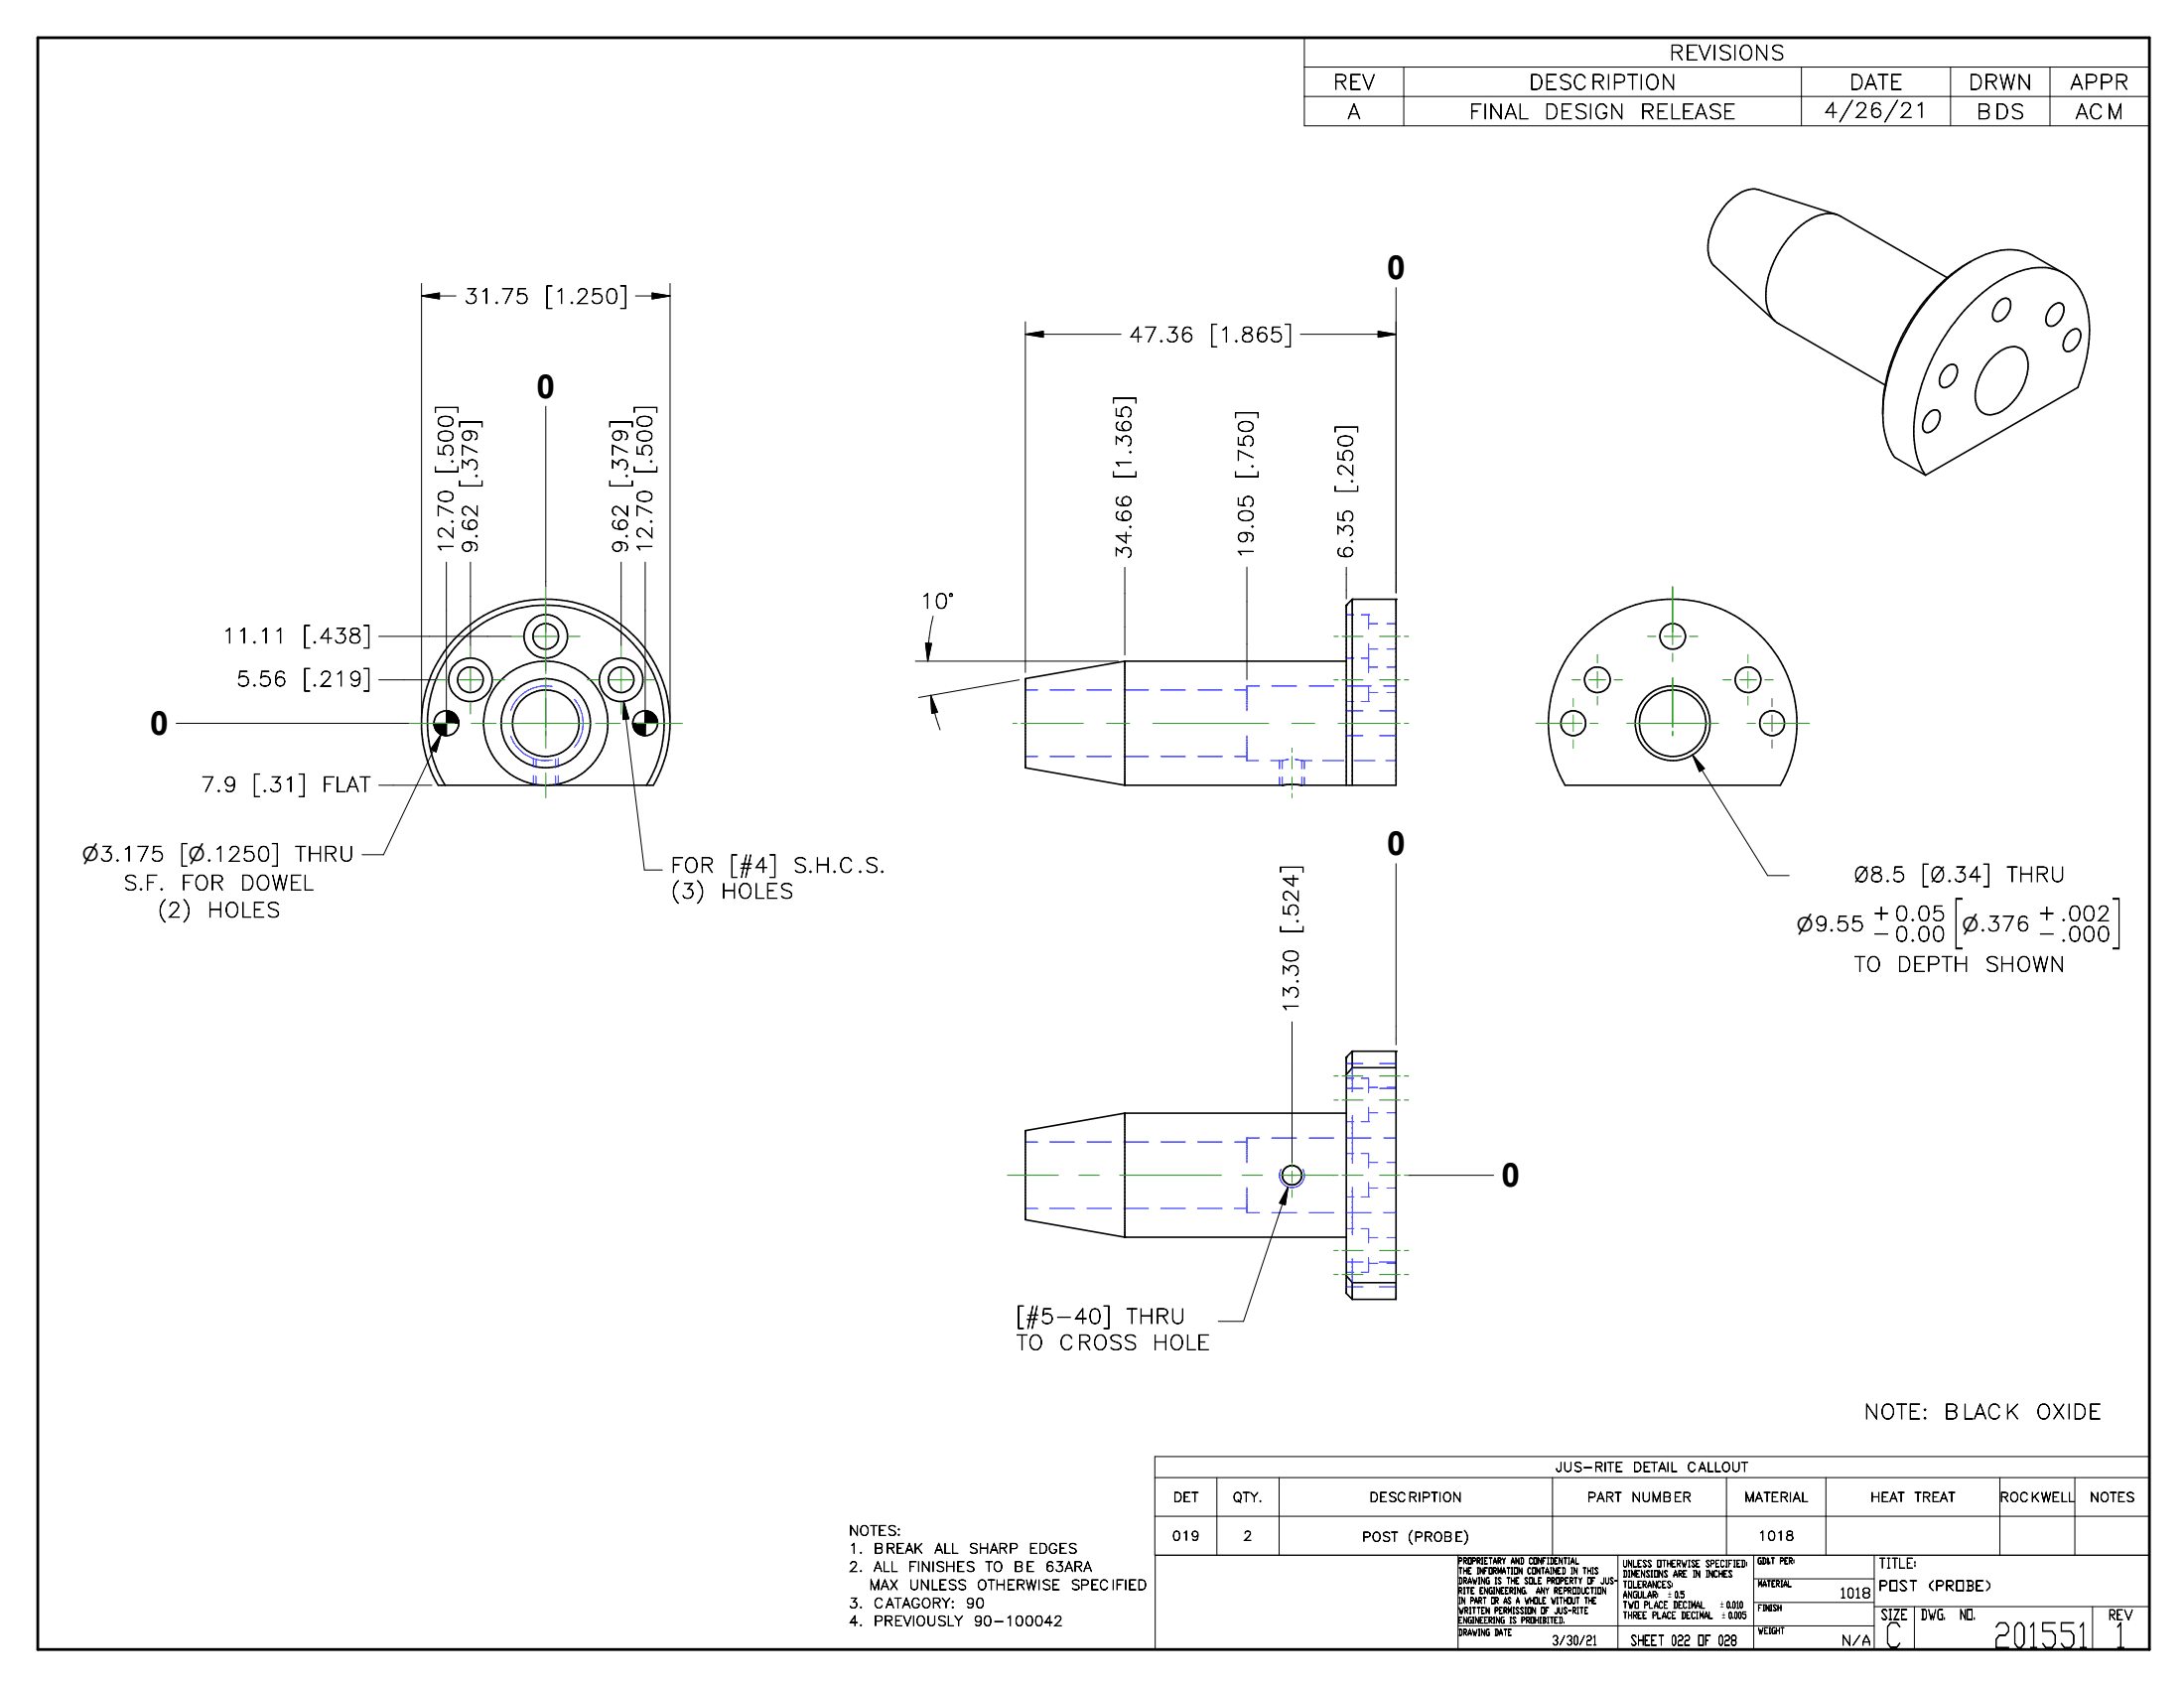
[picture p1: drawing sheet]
<svg xmlns="http://www.w3.org/2000/svg" width="279mm" height="216mm" viewBox="0 0 279 216" stroke-linecap="round" stroke-linejoin="round" font-family="sans-serif">
<g fill="none" stroke="#000" stroke-width=".2">
<path d="M235 27.4l14.1 8.1M235 27.4a5 5 0 0 0-4.3 1.2 12.5 12.5 0 0 0-4.8 9.5 3.8 3.8 0 0 0 1.7 3.3l13.6 7.9M235 27.4l-10-3.1a3.8 3.8 0 0 0-3.3 1 8.9 8.9 0 0 0-3.2 6.8 3 3 0 0 0 .8 1.9l7.8 7.1M252.1 33.5a24.8 24.8 0 0 0-10.6 14.6 19.5 19.5 0 0 0-.6 4.8M252.1 33.5a8.9 8.9 0 0 1 6.8-1.3l1.2 .5 3.9 2.3M252.1 33.5a22.9 22.9 0 0 0-9.5 11 20.5 20.5 0 0 0-1.7 8.4M255.5 38.7a1.11 1.11 0 0 1 1.5-.4 1.74 1.74 0 0 1-.4 2.2 1.1 1.1 0 0 1-1.4 .5 1.6 1.6 0 0 1 .1-1.9zM262.3 39.4a1.23 1.23 0 0 1 1.5-.6 1.64 1.64 0 0 1-.2 2.1 1.29 1.29 0 0 1-1.6 .7 1.1 1.1 0 0 1-.2-1.2zM264 35a6.8 6.8 0 0 1 3.1 5.1 18.3 18.3 0 0 1-1.3 9.5l-19.5 11.2M264 35a6.4 6.4 0 0 0-5.5-.3 17.7 17.7 0 0 0-8.5 6.6 24.5 24.5 0 0 0-5.2 13.3 10 10 0 0 0 1.5 6.2M240.9 52.9a9.9 9.9 0 0 0 1.5 5.6l3.9 2.3M246.8 52.7a.75 .75 0 0 1 .9-.3 .75 .75 0 0 1 .5 .8 2.07 2.07 0 0 1-1.8 2.1 1.2 1.2 0 0 1-.2-1.7z"/>
<path d="M248.8 47.1a.98 .98 0 0 1 1.5-.2 2.13 2.13 0 0 1-1.6 2.7 .99 .99 0 0 1-.5-1.5zM254.6 46.1a4.1 4.1 0 0 1 3.3-1.7 2.04 2.04 0 0 1 1.6 2.2 7.3 7.3 0 0 1-3.9 6.2 1.92 1.92 0 0 1-2.9-1.6 7.1 7.1 0 0 1 1.9-5.1zM264.7 42.5a.84 .84 0 0 1 1.4-.1 2.11 2.11 0 0 1-1.6 2.6 .81 .81 0 0 1-.5-1.2l.2-.6zM172.2 77.4h.1M172.2 77.4v23M173 76.6h.1M173 76.6v23.8M173 76.6l-.8 .8M173 76.6h5.6M178.6 76.6h.1M178.6 76.6v23.8h-12.1l-1-.1-1.4 .1M58.1 81.8a15.9 15.9 0 0 1 21.1-2.1 15.9 15.9 0 0 1 4.4 20.7h-27.5a15.8 15.8 0 0 1 2-18.6z"/>
<path d="M143.9 84.6h28.3M143.9 84.6l-12.7 2.2v11.4l12.7 2.2M143.9 84.6v15.8M202.3 81.8a15.9 15.9 0 0 1 21.1-2.1 15.9 15.9 0 0 1 4.4 20.7h-27.6a15.9 15.9 0 0 1 2.1-18.6zM57 100.4a15.1 15.1 0 0 1 12.8-23 15.1 15.1 0 0 1 12.9 23M143.9 100.4h20.2M164 100.4h.1M172.2 135.2h.1M172.2 135.2v30.2l.8 .8M173 134.5h.1M173 134.5v2.1M173 136.6h5.6"/>
<path d="M173 136.6l-.8 .9M173 134.5l-.8 .7M173 134.5h5.6M178.6 134.5h.1M178.6 134.5v31.7h-5.6M131.2 156l12.7 2.2M143.9 158.2h.1M143.9 142.4l-12.7 2.2v11.4M143.9 142.4v15.8M143.9 142.4h28.3M143.9 158.2h28.3M172.2 163.2l.8 .9"/>
<path d="M173 164.1v2.1M173 164.1h5.6"/>
<circle cx="57.1" cy="92.5" r="1.59"/>
<circle cx="60.2" cy="86.9" r="2.79"/>
<circle cx="60.2" cy="87" r="1.63"/>
<circle cx="69.8" cy="92.5" r="7.9"/>
<circle cx="69.8" cy="92.5" r="5.7"/>
<circle cx="69.8" cy="81.4" r="1.63"/>
<circle cx="69.8" cy="81.4" r="2.78"/>
<circle cx="69.8" cy="92.5" r="4.3"/>
<circle cx="79.4" cy="87" r="2.78"/>
<circle cx="79.5" cy="86.9" r="1.63"/>
<circle cx="82.5" cy="92.5" r="1.59"/>
<circle cx="201.3" cy="92.5" r="1.59"/>
<circle cx="204.4" cy="87" r="1.63"/>
<circle cx="214" cy="92.5" r="4.8"/>
<circle cx="214" cy="92.5" r="4.3"/>
<circle cx="214" cy="81.4" r="1.62"/>
<circle cx="223.6" cy="86.9" r="1.63"/>
<circle cx="226.7" cy="92.5" r="1.59"/>
<circle cx="165.3" cy="150.3" r="1.24"/>
</g>
<g fill="none" stroke="#00f" stroke-width=".13">
<path d="M172.2 78.6h1M174.1 78.6h1M175.1 78.6h.1M175.1 78.6v1.9M175.1 79.8h1.2M177.4 79.8h1.2M65.3 94.1a4.9 4.9 0 0 0 2.9 2.9M68.2 97l1.1 .3 1.3-.1M68.2 97v1.1M68.2 99.2v1.1M68.6 97.1v1.1M68.6 99.3v1"/>
<path d="M70.6 87.8a4.7 4.7 0 0 0-5.3 3.1M71.1 97.1v1.1M71.1 99.3v1M71.4 97v1.1M71.4 99.2v1.1M73.5 89.4a4.7 4.7 0 0 1 0 6.2M131.2 88.2h1.6M131.2 96.8h1.6M134.3 88.2h3.2M134.3 96.8h3.2M139 88.2h3.2M139 96.8h3.2"/>
<path d="M143.8 88.2h3.1M143.8 96.8h3.1M148.5 88.2h3.2M148.5 96.8h3.2M153.2 88.2h3.2M153.2 96.8h3.2M157.9 88.2h1.6M157.9 96.8h1.6M159.5 87.7h.1M159.5 87.7v3.2M159.5 94.1v3.2h1.5M159.5 87.7h1.6"/>
<path d="M162.5 97.3h1.5v1M162.7 87.7h3.2M163.7 97.3v1M163.7 99.4v1M164 99.4v1M164.9 97.1l-.9 .2M165.7 97.1l.8 .2M166.5 97.3h.1M166.5 97.3v1M166.5 99.4v1M166.5 97.3h1.4M166.9 97.3v1"/>
<path d="M166.9 99.4v1M167.5 87.7h3.2M169.2 97.3h2.7M172.2 84.2h1M172.2 89.7h1M172.2 87.7h3.2M172.2 90.9h2.2M172.2 94.1h2.2M173.2 97.3h2.7M174.1 84.2h1M174.1 89.7h1M175.1 89.7h.1"/>
<path d="M175.1 82.3v3.7M175.1 87.9v1.8M175.1 85.3h1.2M175.1 88.6h1.2M175.1 83h1.2M176.5 90.9h2.1M176.5 94.1h2.1M177 87.7h1.6M177.3 97.3h1.3M177.4 85.3h1.2M177.4 88.6h1.2M177.4 83h1.2"/>
<path d="M172.2 137.9h1M172.2 136h2.2M172.2 139.2h2.2M173 136.6v3M174.1 137.9h1v1.9M175.1 139.1h1.2M176.5 136h2.1M176.5 139.2h2.1M177.4 139.1h1.2M131.2 146.1h1.6M131.2 154.6h1.6M134.3 146.1h3.2"/>
<path d="M134.3 154.6h3.2M139 146.1h3.2M139 154.6h3.2M143.8 146.1h3.1M143.8 154.6h3.1M148.5 146.1h3.2M148.5 154.6h3.2M153.2 146.1h3.2M153.2 154.6h3.2M157.9 146.1h1.6M157.9 154.6h1.6M159.5 145.5h.1"/>
<path d="M159.5 145.5v3.2M159.5 151.9v3.2h1.6M159.5 145.5h1.6M162.7 145.5h3.2M162.7 155.1h3.2M163.9 149.5a1.58 1.58 0 0 0 1.4 2.4 1.58 1.58 0 0 0 1.4-2.4M167.5 145.5h3.2M167.5 155.1h3.2M172.2 143.5h1M172.2 157.2h1M172.2 147.5h1M172.2 153.1h1"/>
<path d="M172.2 145.5h3.2M172.2 155.1h3.2M173 142.7v6.1M173 151.8v6.1M174.1 147.5h1v1.9M174.1 157.2h1v1.8M174.1 143.5h1M174.1 153.1h1M175.1 143.5h.1M175.1 153.1h.1M175.1 141.6v1.9M175.1 151.2v1.9"/>
<path d="M175.1 142.3h1.2M175.1 158.3h1.2M175.1 148.7h1.2M175.1 151.9h1.2M177 145.5h1.6M177 155.1h1.6M177.4 142.3h1.2M177.4 158.3h1.2M177.4 148.7h1.2M177.4 151.9h1.2M172.2 162.7h1M172.2 161.4h2.2"/>
<path d="M172.2 164.6h2.2M173 161v3.1M174.1 162.7h1M175.1 160.9v1.8M175.1 161.6h1.2M176.5 161.4h2.1M176.5 164.6h2.1M177.4 161.6h1.2"/>
</g>
<g fill="#000" stroke="#000" stroke-width=".13">
<path d="M53.9 37.9l2.3-.4v.7zM83.4 37.5l2.3 .4-2.3 .3zM131.2 42.8l2.3-.4v.7zM176.3 42.4l2.3 .4-2.3 .3zM55.5 92.5h1.6l-1.6 .1zM55.6 92.8l1.5-.3-1.5 .5zM55.7 93.2l1.4-.7-1.4 .8zM56.4 93.9l-.6 2.3-.7-.4zM55.9 93.5l1.2-1-1.2 1.1zM57.1 92.5l-.9 1.3-.1-.1zM57.1 92.5l-.6 1.5-.1-.1zM57.1 92.5l-.2 1.6-.1-.1z"/>
<path d="M55.5 92.6l1.6-.1-1.6 .2zM55.5 92.7l1.6-.2-1.5 .3zM55.6 93l1.5-.5-1.5 .6zM55.6 93.1l1.5-.6-1.4 .7zM55.7 93.3l1.4-.8-1.3 .9zM55.8 93.4l1.3-.9-1.2 1zM55.9 93.6l1.2-1.1-1.1 1.2zM57.1 92.5l-1 1.2h-.1zM57.1 92.5l-.8 1.4-.1-.1zM57.1 92.5l-.7 1.4h-.1zM57.1 92.5l-.5 1.5h-.1zM57.1 92.5l-.3 1.5h-.2z"/>
<path d="M57.1 92.5l-.1 1.6h-.1zM57.1 92.5v1.6h-.1zM57.1 92.5l1.6-.2v.1zM57.1 92.5l1.6-.3v.1zM57.1 92.5l1.5-.6v.1zM57.1 92.5l1.4-.7 .1 .1zM57.1 92.5l1.3-.9 .1 .1zM57.1 92.5l1.3-1v.1zM58.2 91.3l.1 .1-1.2 1.1zM58.1 91.3h.1l-1.1 1.2zM57.9 91.1l.1 .1-.9 1.3zM57.8 91.1h.1l-.8 1.4z"/>
<path d="M57.6 91h.1l-.6 1.5zM57.5 91h.1l-.5 1.5zM57.2 90.9h.1l-.2 1.6zM57.1 90.9h.1l-.1 1.6zM57.3 90.9l.2 .1-.4 1.5zM57.7 91l.1 .1-.7 1.4zM58 91.2l.1 .1-1 1.2zM57.1 92.5l1.2-1.1 .1 .1zM57.1 92.5l1.4-.8v.1zM57.1 92.5l1.5-.5 .1 .2zM57.1 92.5l1.6-.1v.1zM79.8 89.7l.7 2.2-.8 .1z"/>
<path d="M80.9 92.5h1.6l-1.5 .1zM81 92.8l1.5-.3-1.5 .5zM81.1 93.2l1.4-.7-1.3 .8zM81.3 93.5l1.2-1-1.1 1.1zM82.5 92.5l-.8 1.3-.1-.1zM82.5 92.5l-.5 1.5-.1-.1zM82.5 92.5l-.2 1.6-.1-.1zM81 92.6l1.5-.1-1.5 .2zM81 92.7l1.5-.2-1.5 .3zM81 93l1.5-.5-1.4 .6zM81.1 93.1l1.4-.6-1.4 .7zM81.2 93.3l1.3-.8-1.3 .9z"/>
<path d="M81.2 93.4l1.3-.9-1.2 1zM81.4 93.6l1.1-1.1-1.1 1.2zM82.5 92.5l-.9 1.2h-.2zM82.5 92.5l-.7 1.4-.1-.1zM82.5 92.5l-.6 1.4h-.1zM82.5 92.5l-.4 1.5h-.1zM82.5 92.5l-.3 1.5h-.1zM82.5 92.5l-.1 1.6h-.1zM82.5 92.5v1.6h-.1zM82.5 92.5l1.6-.2v.1zM82.5 92.5l1.6-.3v.1zM82.5 92.5l1.5-.6 .1 .1z"/>
<path d="M82.5 92.5l1.5-.7v.1zM82.5 92.5l1.3-.9 .1 .1zM82.5 92.5l1.3-1v.1zM83.6 91.3l.1 .1-1.2 1.1zM83.5 91.3h.1l-1.1 1.2zM83.3 91.1l.1 .1-.9 1.3zM83.2 91.1h.1l-.8 1.4zM83 91h.1l-.6 1.5zM82.9 91h.1l-.5 1.5zM82.7 90.9h.1l-.3 1.6zM82.5 90.9h.2l-.2 1.6zM82.8 90.9l.1 .1-.4 1.5z"/>
<path d="M83.1 91l.1 .1-.7 1.4zM83.4 91.2l.1 .1-1 1.2zM82.5 92.5l1.2-1.1 .1 .1zM82.5 92.5l1.4-.8 .1 .1zM82.5 92.5l1.6-.5v.2zM82.5 92.5l1.6-.1v.1zM118.4 82.3h.8l-.5 2.3zM119.1 88.9l.8 2.2-.7 .1zM216.5 96.6l1.5 1.7-.6 .4zM164.8 151.8l-.4 2.3-.7-.2z"/>
</g>
<path d="M4.8 4.8h270.2v206.2h-270.2z" fill="none" stroke="#000" stroke-width=".36"/>
<g fill="none" stroke="#000" stroke-width=".13">
<path d="M166.9 4.8h108.1v11.3h-108.1zM166.9 8.6h108.1M166.9 12.3h108.1M179.6 8.6v7.5M230.5 8.6v7.5M249.5 8.6v7.5M262.3 8.6v7.5M53.9 37.9h4.4M53.9 37.9l2.3-.4v.7zM53.9 36.3v55.4M81.3 37.9h4.4M83.4 37.5l2.3 .4-2.3 .3z"/>
<path d="M85.7 36.3v55.4M178.6 36.8v39M69.8 52v23M131.2 42.8h12.2M131.2 42.8l2.3-.4v.7zM131.2 41.2v44.8M166.4 42.8h12.2M176.3 42.4l2.3 .4-2.3 .3zM57.1 71.9v15M60.2 71.9v10.7M79.5 71.9v10.7M82.5 71.9v15"/>
<path d="M119.4 78.8l-.3 1.4a24.8 24.8 0 0 0-.4 4.4M143.9 72.6v11.2M159.5 72.5v14.4M172.2 72.6v4M22.5 92.5h29.8M48.5 87h7.3M48.5 81.4h16.9M56.4 93.9l-7.3 15.4h-2.8M56.4 93.9l-.6 2.3-.7-.4zM57.1 87v7.1a1.6 1.6 0 0 1-1.6-1.6h3.2a1.56 1.56 0 0 0-1.6-1.6M79.8 89.7l2.6 21.6h2.3M79.8 89.7l.7 2.2-.8 .1z"/>
<path d="M82.5 87v7.1a1.6 1.6 0 0 1-1.6-1.6h3.2a1.56 1.56 0 0 0-1.6-1.6M117.1 84.6h26M118.4 82.3h.8l-.5 2.3zM119.1 88.9a26.1 26.1 0 0 0 1.2 4.5M119.1 88.9l.8 2.2-.7 .1zM130.4 87l-12.9 2.2M216.5 96.6l9.6 15.4h2.8M216.5 96.6l1.5 1.7-.6 .4zM48.5 100.4h6.8M178.6 110.5v23.1M165.3 130.7v18M164.8 151.8l-5.7 17.2h-3.2"/>
<path d="M164.8 151.8l-.4 2.3-.7-.2zM180.2 150.3h10.9M147.7 189h127.3M147.7 193.9h127.3M147.8 198.9v12.1h127.2v-24.7h-127.3v12.6h127.3M155.7 189v9.9M163.6 189v9.9M186.5 198.9v12.1M198.6 189v9.9M207 198.9v12.1M220.9 189v9.9M224.4 198.9v12.1"/>
<path d="M233.6 189v9.9M239.8 198.9v12.1M255.8 189v9.9M265.4 189v9.9M186.5 208h53.3M224.4 201.9h15.4M224.4 205h15.4M239.8 205.5h35.2M244.9 205.5v5.5M267.7 205.5v5.5"/>
</g>
<g fill="none" stroke="#23a718" stroke-width=".13">
<path d="M69.8 75v7.8M214 75v7.5M52.3 92.5h5.9M55.8 87h1.5M58.7 87h2.9M60.2 82.6v1.4M60.2 85.5v2.9M60.2 89.8v1.5M60.3 92.5h3.2M63.1 87h1.5M64 92.5h11.6M65.4 81.4h1.5"/>
<path d="M68.4 81.4h2.9M69.8 83v3.2M69.8 86.7v9M69.8 98.9v3.1M72.7 81.4h1.5M75.1 87h1.4M76.2 92.5h3.2M78 87h2.9M79.5 82.6v1.4M79.5 85.5v2.9M79.5 89.8v1.5M81.5 92.5h5.8"/>
<path d="M82.4 87h1.4M129.6 92.5h.5M130.6 92.5h8M141.6 92.5h2.9M147.5 92.5h14.8M165.3 92.5h2.9M165.3 95.7v.5M165.3 96.8v1.5M165.3 99.4v1.6M170.7 87h.5M170.7 81.4h.5M171.2 92.5h7.9"/>
<path d="M171.7 87h2.7M171.7 81.4h2.7M176.5 87h2.6M176.5 81.4h2.6M179.7 92.5h.5M179.7 87h.5M179.7 81.4h.5M196.5 92.5h5.8M201.1 87h1.1M201.3 89.3v1.1M201.3 91.4v2.2M201.3 94.6v1.1"/>
<path d="M203.3 87h2.1M203.4 92.5h1M204.4 83.7v1.1M204.4 85.9v2.1M204.4 89.1v1.1M206.5 87h1.1M208.2 92.5h11.6M210.8 81.4h1M212.9 81.4h2.2M214 83.6v1M214 86.7v6.3M214 93.6v.5"/>
<path d="M216.1 81.4h1.1M220.4 87h1.1M222.5 87h2.2M223.5 92.5h1.1M223.6 83.7v1.1M223.6 85.9v2.1M223.6 89.1v1.1M225.7 92.5h5.8M225.8 87h1M226.7 89.3v1.1M226.7 91.4v2.2M226.7 94.6v1.1"/>
<path d="M165.3 101.5v.5M170.7 137.6h.5M171.7 137.6h2.7M176.5 137.6h2.6M179.7 137.6h.5M128.9 150.3h6.5M138 150.3h2.6M143.2 150.3h13.1M158.9 150.3h2.6M163.7 150.3h7.5M165.3 148.7v.6M165.3 149.8v1.5"/>
<path d="M165.3 152.2v.9M170.7 159.9h.5M170.7 140.7h.5M171.7 159.9h2.7M171.7 140.7h2.7M171.7 150.3h2.7M176.5 159.9h2.6M176.5 140.7h2.6M176.5 150.3h2.6M179.7 159.9h.5M179.7 140.7h.5M179.7 150.3h.5"/>
<path d="M170.7 163h.5M171.7 163h2.7M176.5 163h2.6M179.7 163h.5"/>
</g>
<g font-size="5.7">
<text x="249.9" y="119.9">[</text>
<text x="270" y="119.9">]</text>
</g>
<g font-size="4.4">
<text x="241.1" y="210.7">C</text>
<text x="255" y="210.7">201551</text>
<text x="270.5" y="210.7">1</text>
</g>
<g font-size="4.2">
<text x="177.4" y="35.7">0</text>
<text x="68.7" y="50.9">0</text>
<text x="19.2" y="94">0</text>
<text x="177.4" y="109.4">0</text>
<text x="192.1" y="151.8">0</text>
</g>
<g font-size="2.6">
<text x="170.5" y="11.4">REV</text>
<text x="195.6" y="11.4">DESCRIPTION</text>
<text x="213.5" y="7.7">REVISIONS</text>
<text x="236.6" y="11.4">DATE</text>
<text x="251.8" y="11.4">DRWN</text>
<text x="264.8" y="11.4">APPR</text>
<text x="172.4" y="15.2">A</text>
<text x="187.9" y="15.2">FINAL</text>
<text x="197.5" y="15.2">DESIGN</text>
<text x="209.8" y="15.2">RELEASE</text>
<text x="233.3" y="15">4/26/21</text>
<text x="252.8" y="15.2">BDS</text>
<text x="265.5" y="15.2">ACM</text>
<text x="59.4" y="38.8">31.75</text>
<text x="69.7" y="38.8">[1.250]</text>
<text x="144.4" y="43.7">47.36</text>
<text x="154.7" y="43.7">[1.865]</text>
<text x="58" y="60.6" transform="rotate(-90 58 60.6)">[.500]</text>
<text x="61" y="62.4" transform="rotate(-90 61 62.4)">[.379]</text>
<text x="80.3" y="62.4" transform="rotate(-90 80.3 62.4)">[.379]</text>
<text x="83.4" y="60.6" transform="rotate(-90 83.4 60.6)">[.500]</text>
<text x="144.7" y="61.2" transform="rotate(-90 144.7 61.2)">[1.365]</text>
<text x="160.3" y="61.3" transform="rotate(-90 160.3 61.3)">[.750]</text>
<text x="173.1" y="63.1" transform="rotate(-90 173.1 63.1)">[.250]</text>
<text x="58" y="70.9" transform="rotate(-90 58 70.9)">12.70</text>
<text x="61" y="70.9" transform="rotate(-90 61 70.9)">9.62</text>
<text x="80.3" y="70.9" transform="rotate(-90 80.3 70.9)">9.62</text>
<text x="83.4" y="70.9" transform="rotate(-90 83.4 70.9)">12.70</text>
<text x="144.7" y="71.6" transform="rotate(-90 144.7 71.6)">34.66</text>
<text x="160.3" y="71.5" transform="rotate(-90 160.3 71.5)">19.05</text>
<text x="173.1" y="71.6" transform="rotate(-90 173.1 71.6)">6.35</text>
<text x="117.6" y="77.8">10°</text>
<text x="28.4" y="82.3">11.11</text>
<text x="38.7" y="82.3">[.438]</text>
<text x="30.2" y="87.8">5.56</text>
<text x="38.7" y="87.8">[.219]</text>
<text x="25.7" y="101.3">7.9</text>
<text x="32.3" y="101.3">[.31]</text>
<text x="41.2" y="101.3">FLAT</text>
<text x="15.7" y="113.8">S.F.</text>
<text x="23" y="110.2">[n.1250]</text>
<text x="23.1" y="113.8">FOR</text>
<text x="30.7" y="113.8">DOWEL</text>
<text x="37.7" y="110.2">THRU</text>
<text x="85.8" y="111.6">FOR</text>
<text x="93.3" y="111.6">[#4]</text>
<text x="101.4" y="111.6">S.H.C.S.</text>
<text x="237.1" y="112.8">Ø8.5</text>
<text x="245.7" y="112.8">[Ø.34]</text>
<text x="256.7" y="112.8">THRU</text>
<text x="20.1" y="117.3">(2)</text>
<text x="26.5" y="117.3">HOLES</text>
<text x="85.8" y="114.9">(3)</text>
<text x="92.2" y="114.9">HOLES</text>
<text x="166.1" y="119.4" transform="rotate(-90 166.1 119.4)">[.524]</text>
<text x="239.5" y="117.6">+ 0.05</text>
<text x="260.7" y="117.6">+ .002</text>
<text x="237.2" y="124.2">TO</text>
<text x="239.5" y="120.3">- 0.00</text>
<text x="242.7" y="124.2">DEPTH</text>
<text x="253.9" y="124.2">SHOWN</text>
<text x="260.7" y="120.3">- .000</text>
<text x="166.1" y="129.7" transform="rotate(-90 166.1 129.7)">13.30</text>
<text x="130" y="169.3">[#5-40]</text>
<text x="130" y="172.6">TO</text>
<text x="135.5" y="172.6">CROSS</text>
<text x="144.1" y="169.3">THRU</text>
<text x="147.4" y="172.6">HOLE</text>
<text x="238.4" y="181.5">NOTE:</text>
<text x="248.7" y="181.5">BLACK</text>
<text x="260.4" y="181.5">OXIDE</text>
</g>
<g font-size="2.5">
<text x="10.5" y="110.1">n3.175</text>
<text x="229.9" y="119.1">n9.55</text>
<text x="251" y="119.1">n.376</text>
</g>
<g font-size="1.8">
<text x="240.3" y="200.6">TITLE:</text>
<text x="240.3" y="203.4">POST</text>
<text x="246.7" y="203.4">(PROBE)</text>
<text x="235.4" y="204.4">1018</text>
<text x="240.6" y="207.1">SIZE</text>
<text x="245.7" y="207.1">DWG.</text>
<text x="250.7" y="207.1">NO.</text>
<text x="269.7" y="207.2">REV</text>
<text x="208.6" y="210.4">SHEET 022 OF 028</text>
<text x="235.6" y="210.4">N/A</text>
</g>
<g font-size="1.7">
<text x="108.6" y="196.4">NOTES:</text>
<text x="108.6" y="198.7">1.</text>
<text x="108.6" y="201">2.</text>
<text x="111.2" y="203.3">MAX</text>
<text x="111.8" y="198.7">BREAK</text>
<text x="111.8" y="201">ALL</text>
<text x="116.2" y="201">FINISHES</text>
<text x="116.3" y="203.3">UNLESS</text>
<text x="119.5" y="198.7">ALL</text>
<text x="123.9" y="198.7">SHARP</text>
<text x="125" y="203.3">OTHERWISE</text>
<text x="126" y="201">TO</text>
<text x="129.7" y="201">BE</text>
<text x="131.6" y="198.7">EDGES</text>
<text x="133.7" y="201">63ARA</text>
<text x="136.9" y="203.3">SPECIFIED</text>
<text x="108.6" y="205.7">3.</text>
<text x="108.6" y="207.9">4.</text>
<text x="111.8" y="205.7">CATAGORY:</text>
<text x="111.8" y="207.9">PREVIOUSLY</text>
<text x="123.5" y="205.7">90</text>
<text x="124.5" y="207.9">90-100042</text>
</g>
<g font-size="1.6">
<text x="199" y="188.2">JUS-RITE</text>
<text x="208.9" y="188.2">DETAIL</text>
<text x="215.8" y="188.2">CALLOUT</text>
<text x="149.9" y="197">019</text>
<text x="150.1" y="192.1">DET</text>
<text x="157.7" y="192.1">QTY.</text>
<text x="159.1" y="197">2</text>
<text x="174.2" y="197.1">POST</text>
<text x="175.2" y="192.1">DESCRIPTION</text>
<text x="180" y="197.1">(PROBE)</text>
<text x="203" y="192.1">PART</text>
<text x="208.7" y="192.1">NUMBER</text>
<text x="223.1" y="192.1">MATERIAL</text>
<text x="224.9" y="197">1018</text>
<text x="239.3" y="192.1">HEAT</text>
<text x="244.9" y="192.1">TREAT</text>
<text x="255.8" y="192.1">ROCKWELL</text>
<text x="267.3" y="192.1">NOTES</text>
<text x="198.5" y="210.4">3/30/21</text>
</g>
<g font-size="1.1">
<text x="207.6" y="200.4">UNLESS OTHERWISE SPECIFIED:</text>
<text x="207.6" y="201.7">DIMENSIONS ARE IN INCHES</text>
<text x="207.6" y="203.1">TOLERANCES:</text>
<text x="207.6" y="204.4">ANGULAR:</text>
<text x="207.6" y="205.7">TWO PLACE DECIMAL</text>
<text x="207.6" y="207">THREE PLACE DECIMAL</text>
<text x="213.4" y="204.3">` 0.5</text>
<text x="220.1" y="205.7">`0.010</text>
<text x="220.3" y="207">` 0.005</text>
</g>
<g font-size="1">
<text x="186.6" y="200">PROPRIETARY AND CONFIDENTIAL</text>
<text x="186.6" y="201.3">THE INFORMATION CONTAINED IN THIS</text>
<text x="186.6" y="202.6">DRAWING IS THE SOLE PROPERTY OF JUS-</text>
<text x="186.6" y="203.8">RITE ENGINEERING.</text>
<text x="196.5" y="203.8">ANY REPRODUCTION</text>
<text x="224.8" y="200">GD&amp;T PER:</text>
<text x="224.9" y="202.9">MATERIAL</text>
<text x="186.6" y="209.2">DRAWING DATE</text>
<text x="186.6" y="206.4">WRITTEN PERMISSION OF JUS-RITE</text>
<text x="186.6" y="207.6">ENGINEERING IS PROHIBITED.</text>
<text x="186.6" y="205.1">IN PART OR AS A WHOLE WITHOUT THE</text>
<text x="224.9" y="209">WEIGHT</text>
<text x="224.9" y="206">FINISH</text>
</g>
</svg>
